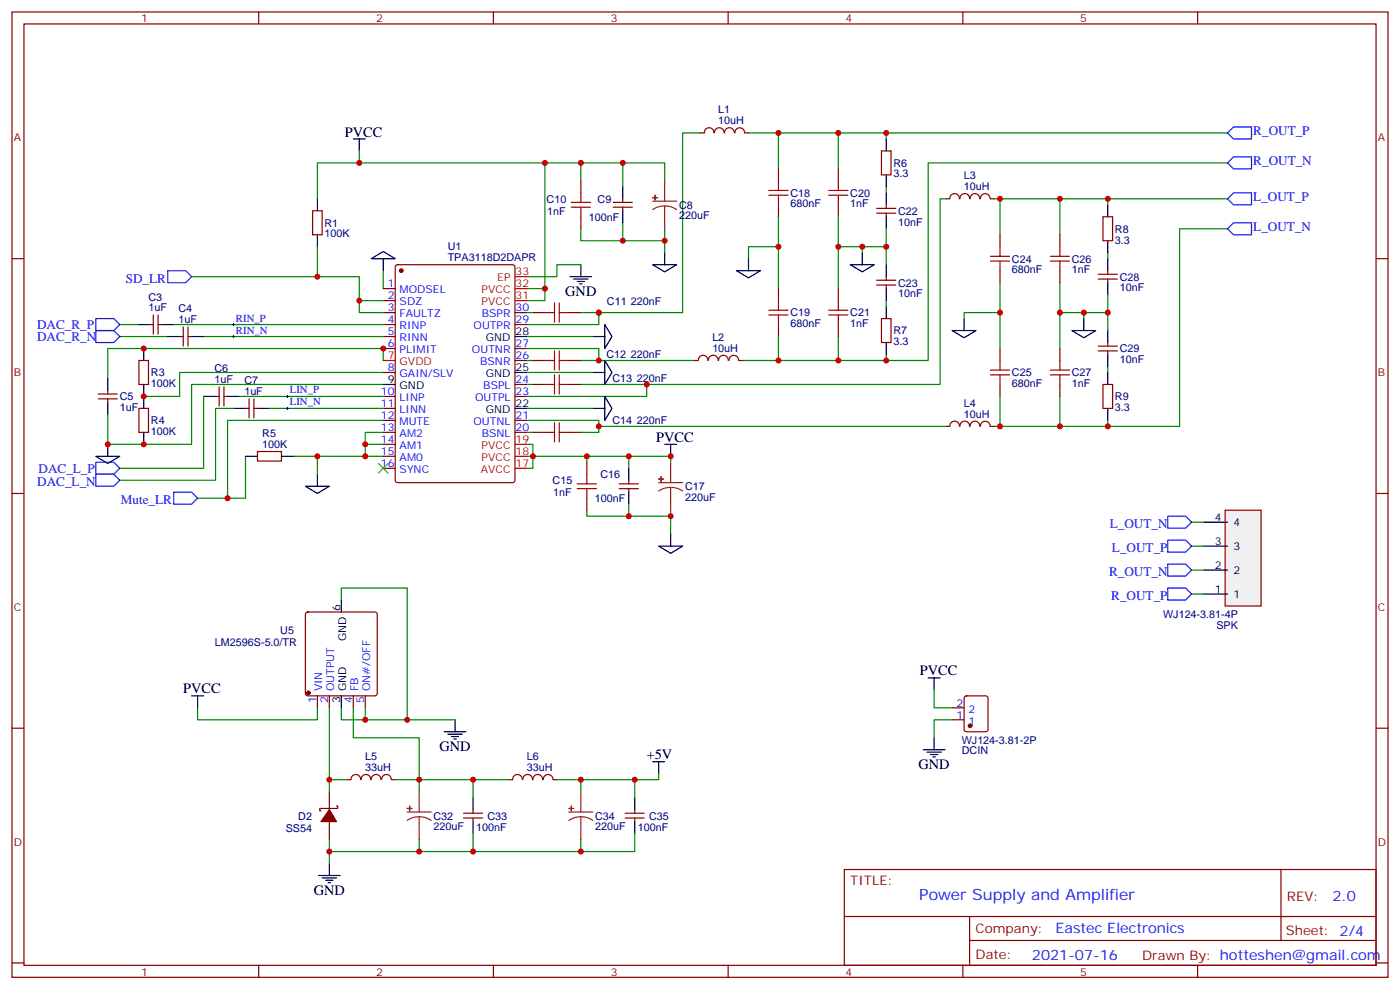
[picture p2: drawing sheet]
<svg xmlns="http://www.w3.org/2000/svg" width="412mm" height="292mm" viewBox="0 0 412 292" stroke-linecap="round" stroke-linejoin="round" font-family="sans-serif">
<g fill="none" stroke="#870000" stroke-width=".35">
<path d="M3.5 3.5h405.4v284.4h-405.4zM7.1 7.1h398.2v277.2h-398.2zM76.2 3.5v3.6M145.3 3.5v3.6M214.5 3.5v3.6M283.6 3.5v3.6M352.8 3.5v3.6M229.3 49.7v3.6M246.9 49.7v3.6M259.6 44.4h2.9v7.1h-2.9zM3.5 76.2h3.6M116.7 78.2l.4-.2h33.9l.6 .4 .1 63.1-.5 .6-34.1 .1-.6-.5-.1-63z"/>
<path d="M229.3 60.3v3.6M246.9 60.3v3.6M258.2 62.8h5.7M258.2 61.4h5.7M261.1 60.3v1.1M261.1 62.8v1.1M294.6 69.1v3.6M294.6 79.7v3.6M312.2 69.1v3.6M312.2 79.7v3.6M324.9 63.9h2.8v7h-2.8zM326.3 79.7v1.1"/>
<path d="M405.3 76.2h3.6M112.9 85h3.5M112.9 88.5h3.5M112.9 92.1h3.5M112.9 95.6h3.5M112.9 99.1h3.5M151.7 92.1h3.5M151.7 95.6h3.5M229.3 85v3.5M229.3 95.6v3.5M246.9 85v3.5M246.9 95.6v3.5"/>
<path d="M258.2 84h5.7M258.2 82.5h5.7M259.6 93.8h2.9v7.1h-2.9zM261.1 81.5v1M261.1 84v1M323.5 82.2h5.6M323.5 80.8h5.6M326.3 82.2v1.1M112.9 102.7h3.5M112.9 109.7h3.5M112.9 116.8h3.5M151.7 102.7h3.5"/>
<path d="M151.7 116.8h3.5M151.7 113.2h3.5M151.7 106.2h3.5M294.6 102.7v3.5M294.6 113.2v3.6M312.2 102.7v3.5M312.2 113.2v3.6M323.5 103.4h5.6M323.5 102h5.6M324.9 113.2h2.8v7.1h-2.8zM326.3 100.9v1.1M326.3 103.4v1"/>
<path d="M112.9 120.3h3.5M112.9 123.8h3.5M112.9 127.4h3.5M112.9 130.9h3.5M112.9 134.4h3.5M112.9 137.9h3.5M151.7 123.8h3.5M151.7 127.4h3.5M3.5 145.3h3.6M405.3 145.3h3.6M3.5 214.5h3.6M405.3 214.5h3.6"/>
<path d="M248.7 256.1h156.6v28.2h-156.6zM377.3 256.1v20.9M248.7 270h156.5M285.6 277h119.6M285.6 270v14.1M3.5 283.6h3.6M76.2 284.3v3.6M145.3 284.3v3.6M214.5 284.3v3.6M283.6 284.3v3.6M352.8 284.3v3.6M405.3 283.6h3.6"/>
</g>
<path d="M361.6 39.2l1.8-1.8h5.3v3.5h-5.3zM361.6 48l1.8-1.8h5.3v3.5h-5.3zM361.6 58.6l1.8-1.8h5.3v3.5h-5.3zM49.4 79.7h5.3l1.7 1.8-1.7 1.8h-5.3zM361.6 67.4l1.8-1.8h5.3v3.5h-5.3zM51.2 145h5.2l1.8 1.8-1.8 1.7h-5.2zM344 152h5.2l1.8 1.8-1.8 1.8h-5.2zM344 159.1h5.2l1.8 1.8-1.8 1.7h-5.2zM344 166.2h5.2l1.8 1.7-1.8 1.8h-5.2zM344 173.2h5.2l1.8 1.8-1.8 1.7h-5.2z" fill="none" stroke="#00f" stroke-width=".35"/>
<g fill="none" stroke="#008700" stroke-width=".35">
<path d="M206.4 39.2h-5.3v52.9h-30M220.5 39.2h8.8v10.5M229.3 39.2h31.8v1.7M246.9 39.2v10.5M261.1 39.2h100.5M171.1 48v5.3M183.4 48v7M195.8 53.3v-5.3h-102.3v10.6M261.1 55v1.8M278.7 58.6h-1.8v54.6h-86.4M292.8 58.6h1.8v10.5M294.6 58.6h31.7v1.7"/>
<path d="M312.2 58.6v10.5M326.3 58.6h35.3M361.6 48h-88.2v58.2h-12.3M112.9 79.7v5.3M171.1 67.4v3.5h24.7v-3.5M183.4 65.6v5.3M195.8 70.9v3.5M229.3 72.7h-8.8v3.5M229.3 63.9v21.1M246.9 72.7h7.1M246.9 63.9v21.1M261.1 72.7h-7.1v1.7"/>
<path d="M261.1 67.4v10.6M326.3 74.4v1.8M361.6 67.4h-14.1v58.2h-21.2M155.2 85h5.3v3.5h-5.3M155.2 92.1h1.8M155.2 99.1h19.4M176.4 92.1v3.5h-21.2M229.3 99.1v7.1h-10.6M246.9 99.1v7.1h-17.6M261.1 88.5v1.8M294.6 92.1h-10.6v1.7M294.6 83.3v19.4"/>
<path d="M312.2 92.1h7.1M312.2 83.3v19.4M326.3 92.1h-7v1.7M326.3 86.8v10.6M112.9 109.7h-60v7.1h-10.6M112.9 106.2v-3.5h-81.2v8.8M112.9 113.2h-56.5v17.7h-24.7v-8.8M155.2 102.7h21.2v3.5M155.2 106.2h1.8M155.2 113.2h1.8M155.2 109.7h19.4M171.1 113.2h19.4v3.6h-35.3"/>
<path d="M171.1 106.2h33.5M261.1 104.4v1.8h-14.2M294.6 116.8v8.8h17.6v-8.8M326.3 107.9v1.8M72.3 134.4v12.4h-5.3M86.4 134.4h7.1M107.6 134.4h-14.1v5.3M112.9 130.9h-5.3v3.5h5.3M112.9 127.4h-5.3v3.5M112.9 123.8h-45.9v23h-8.8M155.2 134.4h17.7v1.8M155.2 123.8h21.2v3.6h-5.3"/>
<path d="M155.2 127.4h1.8M155.2 120.3h19.4M157 134.4v3.5h-1.8M172.9 134.4h12.3v3.5M176.4 125.6h102.3M292.8 125.6h1.8M326.3 123.8v1.8h-14.1M172.9 150.3v1.7h24.7v-1.7M185.2 148.5v3.5M197.6 152v5.3"/>
</g>
<g fill="none" stroke="#000" stroke-width=".35">
<path d="M104.1 40.9h3.5M105.8 40.9v3.5M261.1 40.9v3.5M261.1 51.5v3.5M261.1 56.8v3.5M109.4 76.2l3.5-2.1 3.5 2.1zM112.9 76.2v3.5M192.3 78h7l-3.5 2.1zM195.8 74.4v3.6M217 79.7h7l-3.5 2.1zM220.5 76.2v3.5M250.5 78h7l-3.5 2.1z"/>
<path d="M254 74.4v3.6M261.1 63.9v3.5M261.1 78v3.5M326.3 60.3v3.6M326.3 70.9v3.5M326.3 76.2v3.5M151.7 99.1h3.5M174.6 99.1h3.6M178.2 95.6l2.1 3.5-2.1 3.6zM261.1 85v3.5M261.1 90.3v3.5M280.5 97.4h7l-3.5 2.1z"/>
<path d="M284 93.8v3.6M315.7 97.4h7.1l-3.5 2.1zM319.3 93.8v3.6M326.3 83.3v3.5M326.3 97.4v3.5M112.9 113.2h3.5M151.7 109.7h3.5M174.6 109.7h3.6M178.2 116.8l2.1 3.5-2.1 3.5zM178.2 106.2l2.1 3.5-2.1 3.5zM261.1 100.9v3.5M326.3 104.4v3.5"/>
<path d="M326.3 109.7v3.5M28.2 134.4h7.1l-3.6 2.1zM31.7 130.9v3.5M93.5 139.7v3.5M151.7 120.3h3.5M174.6 120.3h3.6M195.8 130.9h3.5M197.6 130.9v3.5M326.3 120.3v3.5M90 143.2h7l-3.5 2.1z"/>
</g>
<circle cx="118.2" cy="79.7" r=".53" fill="#870000" stroke="#870000" stroke-width=".35"/>
<path d="M151.7 88.5h3.5M151.7 85h3.5M151.7 81.5h3.5M112.9 106.2h3.5M151.7 137.9h3.5M151.7 134.4h3.5M151.7 130.9h3.5" fill="none" stroke="#f00" stroke-width=".35"/>
<g fill="none" stroke="#a10000" stroke-width=".35">
<path d="M226.5 56.1h5.6M226.5 57.5h5.6M229.3 53.3v2.8M229.3 57.5v2.8M244.1 56.1h5.7M244.1 57.5h5.7M246.9 53.3v2.8M246.9 57.5v2.8M291.7 75.5h5.7M291.7 76.9h5.7M294.6 72.7v2.8M294.6 76.9v2.8"/>
<path d="M309.4 75.5h5.6M309.4 76.9h5.6M312.2 72.7v2.8M312.2 76.9v2.8M226.5 91.4h5.6M226.5 92.8h5.6M229.3 88.5v2.9M229.3 92.8v2.8M244.1 91.4h5.7M244.1 92.8h5.7M246.9 88.5v2.9M246.9 92.8v2.8"/>
<path d="M291.7 109h5.7M291.7 110.4h5.7M294.6 106.2v2.8M294.6 110.4v2.8M309.4 109h5.6M309.4 110.4h5.6M312.2 106.2v2.8M312.2 110.4v2.8"/>
</g>
<path d="M360.9 150.3h10.6v28.2h-10.6z" fill="#f0f0f0" stroke="#870000" stroke-width=".35"/>
<g fill="none" stroke="#000" stroke-width=".35">
<path d="M93.5 58.6v3.5M183.4 55v3.6M93.5 69.1v3.6M171.1 78v3.5M183.4 62.1v3.5M40.6 95.6h3.5M47.6 95.6h3.6M49.4 99.1h3.5M56.4 99.1h3.6M167.9 81.5h6.4M169 82.2h4.2M170 82.9h2.2"/>
<path d="M170.7 83.6h.7M31.7 111.5v3.5M31.7 118.5v3.6M42.3 102.7v3.5M42.3 113.2v7.1M60 116.8h3.5M67 116.8h3.6M42.3 127.4v3.5M68.8 120.3h3.5M72.3 134.4h3.5M75.8 120.3h3.6M82.9 134.4h3.5"/>
<path d="M185.2 137.9v3.6M185.2 145v3.5M197.6 157.3v3.6M354.5 153.8h7.1M100.5 176.7v3.6M194 160.9h7.1l-3.5 2.1zM354.5 175h7.1M354.5 167.9h7.1M354.5 160.9h7.1M273.4 199.7h3.5M275.2 199.7v3.5M56.4 205h3.6"/>
<path d="M58.2 205v3.5M100.5 205v3.5M130.9 215.5h6.3M131.9 216.3h4.3M133 217h2.1M133.7 217.7h.7M134.1 212v3.5M275.2 217.3v3.5M139.3 234.9v3.6M187 234.9v3.6M192.3 224.4h3.5M194 224.4v3.5"/>
<path d="M272 220.8h6.3M273 221.5h4.3M274.1 222.2h2.1M274.8 223h.7M93.8 257.9h6.4M94.9 258.6h4.2M96 259.3h2.1M96.7 260h.7M97 254.4v3.5M139.3 242v3.5M187 242v3.5"/>
</g>
<g fill="none" stroke="#008700" stroke-width=".35">
<path d="M105.8 44.4v3.6M160.5 48v37M93.5 72.7v8.8M171.1 78h-7.1v3.5h-8.8M35.3 95.6h5.3M35.3 99.1h14.1M51.2 95.6h61.7M56.4 81.5h49.4v7h7.1M60 99.1h52.9M105.8 88.5v3.6h7.1M60 116.8v21.1h-24.7M70.6 116.8h42.3"/>
<path d="M68.8 120.3h-5.3v21.2h-28.2M79.4 120.3h33.5M155.2 130.9h1.8v3.5M185.2 134.4h12.4v1.8M351 153.8h3.5M100.5 176.7v-3.5h19.4v38.8h-12.3M351 160.9h3.5M351 167.9h3.5M351 175h3.5M58.2 208.5v3.5h35.3v-3.5M97 208.5v24.7M100.5 208.5v3.5h7.1v-3.5"/>
<path d="M104.1 208.5v8.8h19.4v12.4h15.8v5.2M119.9 212h14.2M275.2 203.2v5.3h5.3M280.5 212h-5.3v5.3M97 229.7h5.3M116.4 229.7h7.1v3.5M139.3 229.7h10.6M171.1 229.7v3.5M187 229.7v5.2M194 227.9v1.8h-30M97 247.3v3.5h26.5v-3.5M97 250.8v3.6"/>
<path d="M139.3 245.5v5.3h-15.8M171.1 247.3v3.5h-31.8M187 245.5v5.3h-15.9"/>
</g>
<g fill="none" stroke="#a10000" stroke-width=".35">
<path d="M168.3 59.6h5.6M171.1 56.8v2.8M168.3 61h5.6M171.1 61v2.9M160.5 92.1h2.8M163.3 89.3v5.6M164.7 92.1h2.9M164.7 89.3v5.6M160.5 106.2h2.8M160.5 113.2h2.8M163.3 103.4v5.6M163.3 110.4v5.7"/>
<path d="M164.7 103.4v5.6M164.7 110.4v5.7M164.7 106.2h2.9M164.7 113.2h2.9M160.5 127.4h2.8M163.3 124.5v5.7M164.7 124.5v5.7M164.7 127.4h2.9M172.9 139.7v2.8M170 143.9h5.7M170 142.5h5.7M172.9 143.9v2.9"/>
</g>
<g fill="none" stroke="#870000" stroke-width=".35">
<path d="M206.4 39.2h1M207.5 39.1a1.41 1.41 0 0 1 1.4-1.5 1.41 1.41 0 0 1 1.4 1.5M210.5 39.1a1.41 1.41 0 0 1 1.4-1.5 1.41 1.41 0 0 1 1.4 1.5M213.5 39.1a1.41 1.41 0 0 1 1.4-1.5 1.41 1.41 0 0 1 1.4 1.5M216.5 39.1a1.41 1.41 0 0 1 1.4-1.5 1.41 1.41 0 0 1 1.4 1.5M219.4 39.2h1.1M171.1 53.3v3.5M180.6 59.6h5.7M183.4 58.6v1M282.6 58.5a1.41 1.41 0 0 0-1.4-1.5 1.41 1.41 0 0 0-1.4 1.5l-1.1 .1M282.8 58.5a1.41 1.41 0 0 1 1.4-1.5 1.41 1.41 0 0 1 1.4 1.5M285.8 58.5a1.41 1.41 0 0 1 1.4-1.5 1.41 1.41 0 0 1 1.4 1.5"/>
<path d="M288.8 58.5a1.41 1.41 0 0 1 1.4-1.5 1.41 1.41 0 0 1 1.4 1.5M291.7 58.6h1.1M92.1 62.1h2.8v7h-2.8zM171.1 63.9v3.5M180.6 61h5.7M183.4 61v1.1M44.1 95.6h1.1M45.2 92.8v5.6M46.6 92.8v5.6M46.6 95.6h1M52.9 99.1h1.1M54 96.3v5.7"/>
<path d="M55.4 96.3v5.7M55.4 99.1h1M157 92.1h3.5M167.6 92.1h3.5M28.9 117.5h5.7M28.9 116.1h5.7M31.7 115v1.1M31.7 117.5v1M40.9 106.2h2.8v7h-2.8zM63.5 116.8h1.1M64.6 113.9v5.7M66 113.9v5.7"/>
<path d="M66 116.8h1M73.4 117.5v5.6M74.8 117.5v5.6M157 106.2h3.5M157 113.2h3.5M167.6 106.2h3.5M167.6 113.2h3.5M208.5 106.2a1.41 1.41 0 0 0-1.4-1.6 1.41 1.41 0 0 0-1.4 1.6h-1.1M208.7 106.2a1.41 1.41 0 0 1 1.4-1.6 1.41 1.41 0 0 1 1.4 1.6M211.7 106.2a1.41 1.41 0 0 1 1.4-1.6 1.41 1.41 0 0 1 1.4 1.6M214.7 106.2a1.41 1.41 0 0 1 1.4-1.5 1.41 1.41 0 0 1 1.4 1.5M217.7 106.2h1"/>
<path d="M40.9 120.3h2.8v7.1h-2.8zM72.3 120.3h1.1M74.8 120.3h1M75.8 133h7.1v2.8h-7.1zM157 127.4h3.5M167.6 127.4h3.5M172.9 136.2v3.5M282.6 125.6a1.41 1.41 0 0 0-1.4-1.5 1.41 1.41 0 0 0-1.4 1.5h-1.1M282.8 125.6a1.41 1.41 0 0 1 1.4-1.6 1.41 1.41 0 0 1 1.4 1.6M285.8 125.6a1.41 1.41 0 0 1 1.4-1.6 1.41 1.41 0 0 1 1.4 1.6M288.8 125.6a1.41 1.41 0 0 1 1.4-1.5 1.41 1.41 0 0 1 1.4 1.5M291.7 125.6h1.1"/>
<path d="M172.9 146.8v3.5M182.4 143.9h5.6M182.4 142.5h5.6M185.2 141.5v1M185.2 143.9v1.1M90.2 180.5l.5-.2h19.7l.5 .2 .2 .5v23.3l-.2 .5-.5 .2h-19.7l-.5-.3-.2-.4v-23.3zM93.5 205v3.5M97 205v3.5M104.1 205v3.5M107.6 205v3.5M280.5 212h3.5M280.5 208.5h3.5"/>
<path d="M284.2 205.2l.5-.2h5.6l.7 .4v9.4l-.4 .7h-5.9l-.7-.4v-9.4zM97 233.2v5.3M99.1 237.4h.4v.7h-5.3v.7h.3M102.3 229.7h1.1M103.4 229.6a1.41 1.41 0 0 1 1.4-1.5 1.41 1.41 0 0 1 1.4 1.5M106.4 229.6a1.41 1.41 0 0 1 1.4-1.5 1.41 1.41 0 0 1 1.4 1.5M109.4 229.6a1.41 1.41 0 0 1 1.4-1.5 1.41 1.41 0 0 1 1.4 1.5M112.4 229.6a1.41 1.41 0 0 1 1.4-1.5 1.41 1.41 0 0 1 1.4 1.5M115.4 229.7h1M136.5 239.5h5.7M139.3 238.5v1M149.9 229.7h1.1"/>
<path d="M151 229.6a1.41 1.41 0 0 1 1.4-1.5 1.41 1.41 0 0 1 1.4 1.5M154 229.6a1.41 1.41 0 0 1 1.4-1.5 1.41 1.41 0 0 1 1.4 1.5M157 229.6a1.41 1.41 0 0 1 1.4-1.5 1.41 1.41 0 0 1 1.4 1.5M160.1 229.6a1.41 1.41 0 0 1 1.4-1.5 1.41 1.41 0 0 1 1.4 1.5M163 229.7h1M184.1 239.5h5.7M187 238.5v1M97 242v5.3M136.5 240.9h5.7M139.3 240.9v1.1M184.1 240.9h5.7M187 240.9v1.1"/>
</g>
<g fill="none" stroke="#8c2424" stroke-width=".35">
<path d="M192.3 59.3h7M195.8 53.3v6M195.8 60.7l1.8 .2 1.7 .8M195.8 60.7l-1.9 .2-1.6 .8M195.8 60.7v6.7M197.6 136.2v6M194 142.2h7.1M197.6 143.6l1.8 .2 1.7 .8M197.6 143.6l-1.9 .2-1.7 .8M197.6 143.6v6.7M119.9 239.2h7.1M123.5 233.2v6"/>
<path d="M167.6 239.2h7M171.1 233.2v6M123.5 240.6l1.8 .2 1.7 .9M123.5 240.6l-1.9 .2-1.7 .9M123.5 240.6v6.7M171.1 240.6l1.8 .2 1.7 .9M171.1 240.6l-1.9 .2-1.6 .9M171.1 240.6v6.7"/>
</g>
<g fill="#8c2424" stroke="#8c2424" stroke-width=".35">
<path d="M192.3 58.2h1.4z"/>
<path d="M193 57.5v1.4z"/>
<path d="M194 141.1h1.4z"/>
<path d="M194.7 140.4l.1 1.4z"/>
<path d="M119.9 238.1l1.5 .1z"/>
<path d="M120.6 237.4l.1 1.4z"/>
<path d="M167.6 238.1l1.4 .1z"/>
<path d="M168.3 237.4v1.4z"/>
</g>
<g fill="#870000" stroke="#870000" stroke-width=".35">
<path d="M97 238.5l2.1 3.5h-4.6z"/>
<circle cx="285.7" cy="213.8" r=".53"/>
<circle cx="90.8" cy="204.1" r=".53"/>
</g>
<path d="M28.2 93.8h5.3l1.8 1.8-1.8 1.8h-5.3zM28.2 97.4h5.3l1.8 1.7-1.8 1.8h-5.3zM28.2 136.2h5.3l1.8 1.7-1.8 1.8h-5.3zM28.2 139.7h5.3l1.8 1.8-1.8 1.7h-5.3z" fill="none" stroke="#00f" stroke-width=".35"/>
<path d="M68.4 95.6h.7M68.4 99.1h.7M68.8 95.2v.8M68.8 98.8v.7M84.3 116.8h.7M84.7 116.4v.7M84.7 119.9v.7M84.3 120.3h.7" fill="none" stroke="#000" stroke-width=".29"/>
<path d="M111.5 136.5l2.8 2.8M114.3 136.5l-2.8 2.8" fill="none" stroke="#3c3" stroke-width=".35"/>
<g fill="#c00">
<circle cx="294.6" cy="58.6" r=".88"/>
<circle cx="294.6" cy="92.1" r=".88"/>
<circle cx="261.1" cy="106.2" r=".88"/>
<circle cx="326.3" cy="125.6" r=".88"/>
<circle cx="176.4" cy="125.6" r=".88"/>
<circle cx="190.5" cy="113.2" r=".88"/>
<circle cx="176.4" cy="106.2" r=".88"/>
<circle cx="176.4" cy="92.1" r=".88"/>
<circle cx="254" cy="72.7" r=".88"/>
<circle cx="246.9" cy="39.2" r=".88"/>
<circle cx="229.3" cy="106.2" r=".88"/>
<circle cx="229.3" cy="72.7" r=".88"/>
<circle cx="183.4" cy="70.9" r=".88"/>
<circle cx="183.4" cy="48" r=".88"/>
<circle cx="67" cy="146.8" r=".88"/>
<circle cx="112.9" cy="102.7" r=".88"/>
<circle cx="31.8" cy="130.9" r=".88"/>
<circle cx="107.6" cy="130.9" r=".88"/>
<circle cx="107.6" cy="134.4" r=".88"/>
<circle cx="93.5" cy="134.4" r=".88"/>
<circle cx="171.1" cy="48" r=".88"/>
<circle cx="195.8" cy="70.9" r=".88"/>
<circle cx="229.3" cy="39.2" r=".88"/>
<circle cx="246.9" cy="106.2" r=".88"/>
<circle cx="319.3" cy="92.1" r=".88"/>
<circle cx="312.2" cy="92.1" r=".88"/>
<circle cx="185.2" cy="152" r=".88"/>
<circle cx="261.1" cy="39.2" r=".88"/>
<circle cx="312.2" cy="125.6" r=".88"/>
<circle cx="294.6" cy="125.6" r=".88"/>
<circle cx="312.2" cy="58.6" r=".88"/>
<circle cx="246.9" cy="72.7" r=".88"/>
<circle cx="261.1" cy="72.7" r=".88"/>
<circle cx="326.3" cy="92.1" r=".88"/>
<circle cx="326.3" cy="58.6" r=".88"/>
<circle cx="157" cy="134.4" r=".88"/>
<circle cx="172.9" cy="134.4" r=".88"/>
<circle cx="42.3" cy="102.7" r=".88"/>
<circle cx="42.3" cy="116.8" r=".88"/>
<circle cx="42.3" cy="130.9" r=".88"/>
<circle cx="197.6" cy="152" r=".88"/>
<circle cx="185.2" cy="134.4" r=".88"/>
<circle cx="197.6" cy="134.4" r=".88"/>
<circle cx="97" cy="229.7" r=".88"/>
<circle cx="123.5" cy="229.7" r=".88"/>
<circle cx="107.6" cy="212" r=".88"/>
<circle cx="123.5" cy="250.8" r=".88"/>
<circle cx="119.9" cy="212" r=".88"/>
<circle cx="97" cy="250.8" r=".88"/>
<circle cx="139.3" cy="229.7" r=".88"/>
<circle cx="187" cy="229.7" r=".88"/>
<circle cx="139.3" cy="250.8" r=".88"/>
<circle cx="171.1" cy="250.8" r=".88"/>
<circle cx="171.1" cy="229.7" r=".88"/>
<circle cx="93.5" cy="81.5" r=".88"/>
<circle cx="105.8" cy="88.5" r=".88"/>
<circle cx="105.8" cy="48" r=".88"/>
<circle cx="160.5" cy="48" r=".88"/>
<circle cx="160.5" cy="85" r=".88"/>
</g>
<text font-size="4.6" fill="#00f" x="270.8" y="265.1">Power Supply and Amplifier</text>
<g font-size="4.2">
<text x="101.6" y="40.2">PVCC</text>
<text x="166.5" y="87.1">GND</text>
<text x="193.3" y="130.2">PVCC</text>
<text x="270.9" y="199">PVCC</text>
<text x="54" y="204.3">PVCC</text>
<text x="129.5" y="221.2">GND</text>
<text x="190.5" y="223.7">+5V</text>
<text x="270.6" y="226.5">GND</text>
<text x="92.4" y="263.5">GND</text>
</g>
<g font-size="4.2" fill="#00f">
<text x="392.5" y="265.4">2.0</text>
<text x="310.9" y="274.9">Eastec Electronics</text>
<text x="304" y="282.7">2021-07-16</text>
</g>
<g font-size="3.9" fill="#00f">
<text x="369.2" y="39.9">R_OUT_P</text>
<text x="369.2" y="48.7">R_OUT_N</text>
<text x="369.2" y="59.3">L_OUT_P</text>
<text x="369.2" y="68.1">L_OUT_N</text>
<text x="37.1" y="83.3">SD_LR</text>
<text x="10.9" y="96.9">DAC_R_P</text>
<text x="10.9" y="100.4">DAC_R_N</text>
<text x="11" y="143.2">DAC_L_N</text>
<text x="11.4" y="139.2">DAC_L_P</text>
<text x="35.6" y="148.5">Mute_LR</text>
<text x="326.9" y="155.6">L_OUT_N</text>
<text x="327.6" y="162.7">L_OUT_P</text>
<text x="326.7" y="169.7">R_OUT_N</text>
<text x="327.3" y="176.8">R_OUT_P</text>
</g>
<g font-size="3.9" fill="#800">
<text x="250.5" y="260.7">TITLE:</text>
<text x="379.1" y="265.4">REV:</text>
<text x="287.4" y="274.9">Company:</text>
<text x="378.7" y="275.5">Sheet: 2/4</text>
<text x="287.4" y="282.6">Date:</text>
<text x="336.4" y="282.7">Drawn By: hotteshen@gmail.com</text>
</g>
<g font-size="3.2" fill="#800">
<text x="41.6" y="6.5">1</text>
<text x="110.8" y="6.5">2</text>
<text x="179.9" y="6.5">3</text>
<text x="249.1" y="6.5">4</text>
<text x="318.2" y="6.5">5</text>
<text x="4.1" y="41.6">A</text>
<text x="405.9" y="41.6">A</text>
<text x="4.1" y="110.8">B</text>
<text x="405.9" y="110.8">B</text>
<text x="4.1" y="179.9">C</text>
<text x="405.9" y="179.9">C</text>
<text x="4.1" y="249.1">D</text>
<text x="405.9" y="249.1">D</text>
<text x="41.6" y="287.3">1</text>
<text x="110.8" y="287.3">2</text>
<text x="179.9" y="287.3">3</text>
<text x="249.1" y="287.3">4</text>
<text x="318.2" y="287.3">5</text>
</g>
<g font-size="3.2" fill="#000080">
<text x="211.6" y="33.4">L1</text>
<text x="211.6" y="36.6">10uH</text>
<text x="263.2" y="52.3">3.3</text>
<text x="263.2" y="49.1">R6</text>
<text x="283.9" y="52.8">L3</text>
<text x="161" y="59.7">C10</text>
<text x="176" y="59.7">C9</text>
<text x="232.8" y="57.9">C18</text>
<text x="250.5" y="57.9">C20</text>
<text x="283.9" y="56">10uH</text>
<text x="161.2" y="63.2">1nF</text>
<text x="173.5" y="65">100nF</text>
<text x="200" y="64.6">220uF</text>
<text x="200" y="61.5">C8</text>
<text x="232.8" y="61.1">680nF</text>
<text x="250.5" y="61.1">1nF</text>
<text x="264.6" y="63.2">C22</text>
<text x="95.6" y="69.9">100K</text>
<text x="95.6" y="66.8">R1</text>
<text x="264.6" y="66.4">10nF</text>
<text x="328.4" y="71.7">3.3</text>
<text x="328.4" y="68.5">R8</text>
<text x="131.9" y="76.9">TPA3118D2DAPR</text>
<text x="131.9" y="73.8">U1</text>
<text x="298.1" y="77.4">C24</text>
<text x="315.7" y="77.4">C26</text>
<text x="298.1" y="80.5">680nF</text>
<text x="315.7" y="80.5">1nF</text>
<text x="329.8" y="82.6">C28</text>
<text x="43.8" y="88.5">C3</text>
<text x="178.8" y="89.7">C11</text>
<text x="185.8" y="89.7">220nF</text>
<text x="264.6" y="87.6">10nF</text>
<text x="264.6" y="84.4">C23</text>
<text x="329.8" y="85.8">10nF</text>
<text x="43.8" y="91.7">1uF</text>
<text x="52.6" y="95.2">1uF</text>
<text x="52.6" y="92">C4</text>
<text x="232.8" y="93.2">C19</text>
<text x="250.5" y="93.2">C21</text>
<text x="209.8" y="100.4">L2</text>
<text x="232.8" y="96.4">680nF</text>
<text x="250.5" y="96.4">1nF</text>
<text x="263.2" y="101.7">3.3</text>
<text x="263.2" y="98.5">R7</text>
<text x="178.7" y="105.6">C12</text>
<text x="185.8" y="105.6">220nF</text>
<text x="209.8" y="103.6">10uH</text>
<text x="329.8" y="107">10nF</text>
<text x="329.8" y="103.8">C29</text>
<text x="44.4" y="110.9">R3</text>
<text x="63.2" y="112.9">1uF</text>
<text x="63.2" y="109.7">C6</text>
<text x="72" y="113.2">C7</text>
<text x="180.4" y="112.6">C13</text>
<text x="187.6" y="112.6">220nF</text>
<text x="298.1" y="110.9">C25</text>
<text x="315.7" y="110.9">C27</text>
<text x="35.3" y="117.9">C5</text>
<text x="44.4" y="114.1">100K</text>
<text x="72" y="116.4">1uF</text>
<text x="283.9" y="119.8">L4</text>
<text x="298.1" y="114">680nF</text>
<text x="315.7" y="114">1nF</text>
<text x="328.4" y="117.9">R9</text>
<text x="35.3" y="121.1">1uF</text>
<text x="44.4" y="125">R4</text>
<text x="180.4" y="125">C14</text>
<text x="187.6" y="125">220nF</text>
<text x="283.9" y="123">10uH</text>
<text x="328.4" y="121.1">3.3</text>
<text x="44.4" y="128.2">100K</text>
<text x="77.3" y="131.9">100K</text>
<text x="77.3" y="128.7">R5</text>
<text x="162.8" y="142.6">C15</text>
<text x="176.9" y="140.9">C16</text>
<text x="163" y="146.1">1nF</text>
<text x="175.2" y="147.9">100nF</text>
<text x="201.8" y="147.5">220uF</text>
<text x="201.8" y="144.4">C17</text>
<text x="342.6" y="182">WJ124-3.81-4P</text>
<text x="358.3" y="185.2">SPK</text>
<text x="63.3" y="190.2">LM2596S-5.0/TR</text>
<text x="82.6" y="186.7">U5</text>
<text x="283.3" y="219.1">WJ124-3.81-2P</text>
<text x="107.5" y="227.1">33uH</text>
<text x="107.5" y="223.9">L5</text>
<text x="155.2" y="227.1">33uH</text>
<text x="155.2" y="223.9">L6</text>
<text x="283.3" y="222.1">DCIN</text>
<text x="84.2" y="244.9">SS54</text>
<text x="87.9" y="241.4">D2</text>
<text x="127.7" y="244.5">220uF</text>
<text x="127.7" y="241.5">C32</text>
<text x="140.3" y="244.9">100nF</text>
<text x="143.6" y="241.4">C33</text>
<text x="175.3" y="244.5">220uF</text>
<text x="175.3" y="241.5">C34</text>
<text x="187.9" y="244.9">100nF</text>
<text x="191.2" y="241.4">C35</text>
</g>
<g font-size="3.2" fill="#f00">
<text x="146.5" y="82.9">EP</text>
<text x="151.9" y="81.1">33</text>
<text x="141.9" y="90">PVCC</text>
<text x="141.9" y="86.4">PVCC</text>
<text x="151.9" y="88.2">31</text>
<text x="151.9" y="84.7">32</text>
<text x="114.2" y="105.8">7</text>
<text x="117.7" y="107.6">GVDD</text>
<text x="151.9" y="130.5">19</text>
<text x="141.9" y="135.8">PVCC</text>
<text x="141.9" y="132.3">PVCC</text>
<text x="151.9" y="137.6">17</text>
<text x="151.9" y="134.1">18</text>
<text x="141.6" y="139.3">AVCC</text>
</g>
<g font-size="3.2" fill="#00f">
<text x="114.2" y="84.7">1</text>
<text x="114.2" y="88.2">2</text>
<text x="117.7" y="86.4">MODSEL</text>
<text x="117.7" y="90">SDZ</text>
<text x="69.5" y="94.7">RIN_P</text>
<text x="114.2" y="91.7">3</text>
<text x="114.2" y="95.2">4</text>
<text x="117.7" y="93.5">FAULTZ</text>
<text x="141.9" y="93.5">BSPR</text>
<text x="151.9" y="95.2">29</text>
<text x="151.9" y="91.7">30</text>
<text x="69.5" y="98.2">RIN_N</text>
<text x="114.2" y="98.8">5</text>
<text x="117.7" y="97">RINP</text>
<text x="117.7" y="100.5">RINN</text>
<text x="139.5" y="97">OUTPR</text>
<text x="114.2" y="102.3">6</text>
<text x="117.7" y="104.1">PLIMIT</text>
<text x="139" y="104.1">OUTNR</text>
<text x="141.5" y="107.6">BSNR</text>
<text x="151.9" y="105.8">26</text>
<text x="151.9" y="102.3">27</text>
<text x="114.2" y="109.4">8</text>
<text x="117.7" y="111.1">GAIN/SLV</text>
<text x="151.9" y="112.9">24</text>
<text x="85.4" y="115.9">LIN_P</text>
<text x="85.4" y="119.4">LIN_N</text>
<text x="112.2" y="116.4">10</text>
<text x="112.2" y="119.9">11</text>
<text x="117.7" y="118.2">LINP</text>
<text x="139.9" y="118.2">OUTPL</text>
<text x="142.4" y="114.7">BSPL</text>
<text x="151.9" y="116.4">23</text>
<text x="112.2" y="123.5">12</text>
<text x="117.7" y="121.7">LINN</text>
<text x="117.7" y="125.2">MUTE</text>
<text x="139.5" y="125.2">OUTNL</text>
<text x="151.9" y="123.5">21</text>
<text x="112.2" y="127">13</text>
<text x="112.2" y="130.5">14</text>
<text x="117.7" y="128.8">AM2</text>
<text x="141.9" y="128.8">BSNL</text>
<text x="151.9" y="127">20</text>
<text x="112.2" y="134.1">15</text>
<text x="112.2" y="137.6">16</text>
<text x="117.7" y="132.3">AM1</text>
<text x="117.7" y="135.8">AM0</text>
<text x="117.7" y="139.3">SYNC</text>
<text x="94.9" y="203.7" transform="rotate(-90 94.9 203.7)">VIN</text>
<text x="98.4" y="203.7" transform="rotate(-90 98.4 203.7)">OUTPUT</text>
<text x="105.5" y="203.7" transform="rotate(-90 105.5 203.7)">FB</text>
<text x="109" y="203.7" transform="rotate(-90 109 203.7)">ON#/OFF</text>
<text x="93.1" y="207.2" transform="rotate(-90 93.1 207.2)">1</text>
<text x="96.7" y="207.2" transform="rotate(-90 96.7 207.2)">2</text>
<text x="103.7" y="207.2" transform="rotate(-90 103.7 207.2)">4</text>
<text x="107.2" y="207.2" transform="rotate(-90 107.2 207.2)">5</text>
<text x="281.8" y="208.1">2</text>
<text x="285.3" y="209.9">2</text>
<text x="281.8" y="211.7">1</text>
<text x="285.3" y="213.4">1</text>
</g>
<g font-size="3.2">
<text x="143.1" y="100.5">GND</text>
<text x="151.9" y="98.8">28</text>
<text x="114.2" y="112.9">9</text>
<text x="143.1" y="111.1">GND</text>
<text x="151.9" y="109.4">25</text>
<text x="117.7" y="114.7">GND</text>
<text x="151.9" y="119.9">22</text>
<text x="143.1" y="121.7">GND</text>
<text x="357.8" y="153.5">4</text>
<text x="363.4" y="154.9">4</text>
<text x="357.8" y="160.5">3</text>
<text x="363.4" y="161.9">3</text>
<text x="357.8" y="167.6">2</text>
<text x="363.4" y="169">2</text>
<text x="357.8" y="174.6">1</text>
<text x="363.4" y="176">1</text>
<text x="100.2" y="180.1" transform="rotate(-90 100.2 180.1)">6</text>
<text x="102" y="188.9" transform="rotate(-90 102 188.9)">GND</text>
<text x="102" y="203.7" transform="rotate(-90 102 203.7)">GND</text>
<text x="100.2" y="207.2" transform="rotate(-90 100.2 207.2)">3</text>
</g>
</svg>
